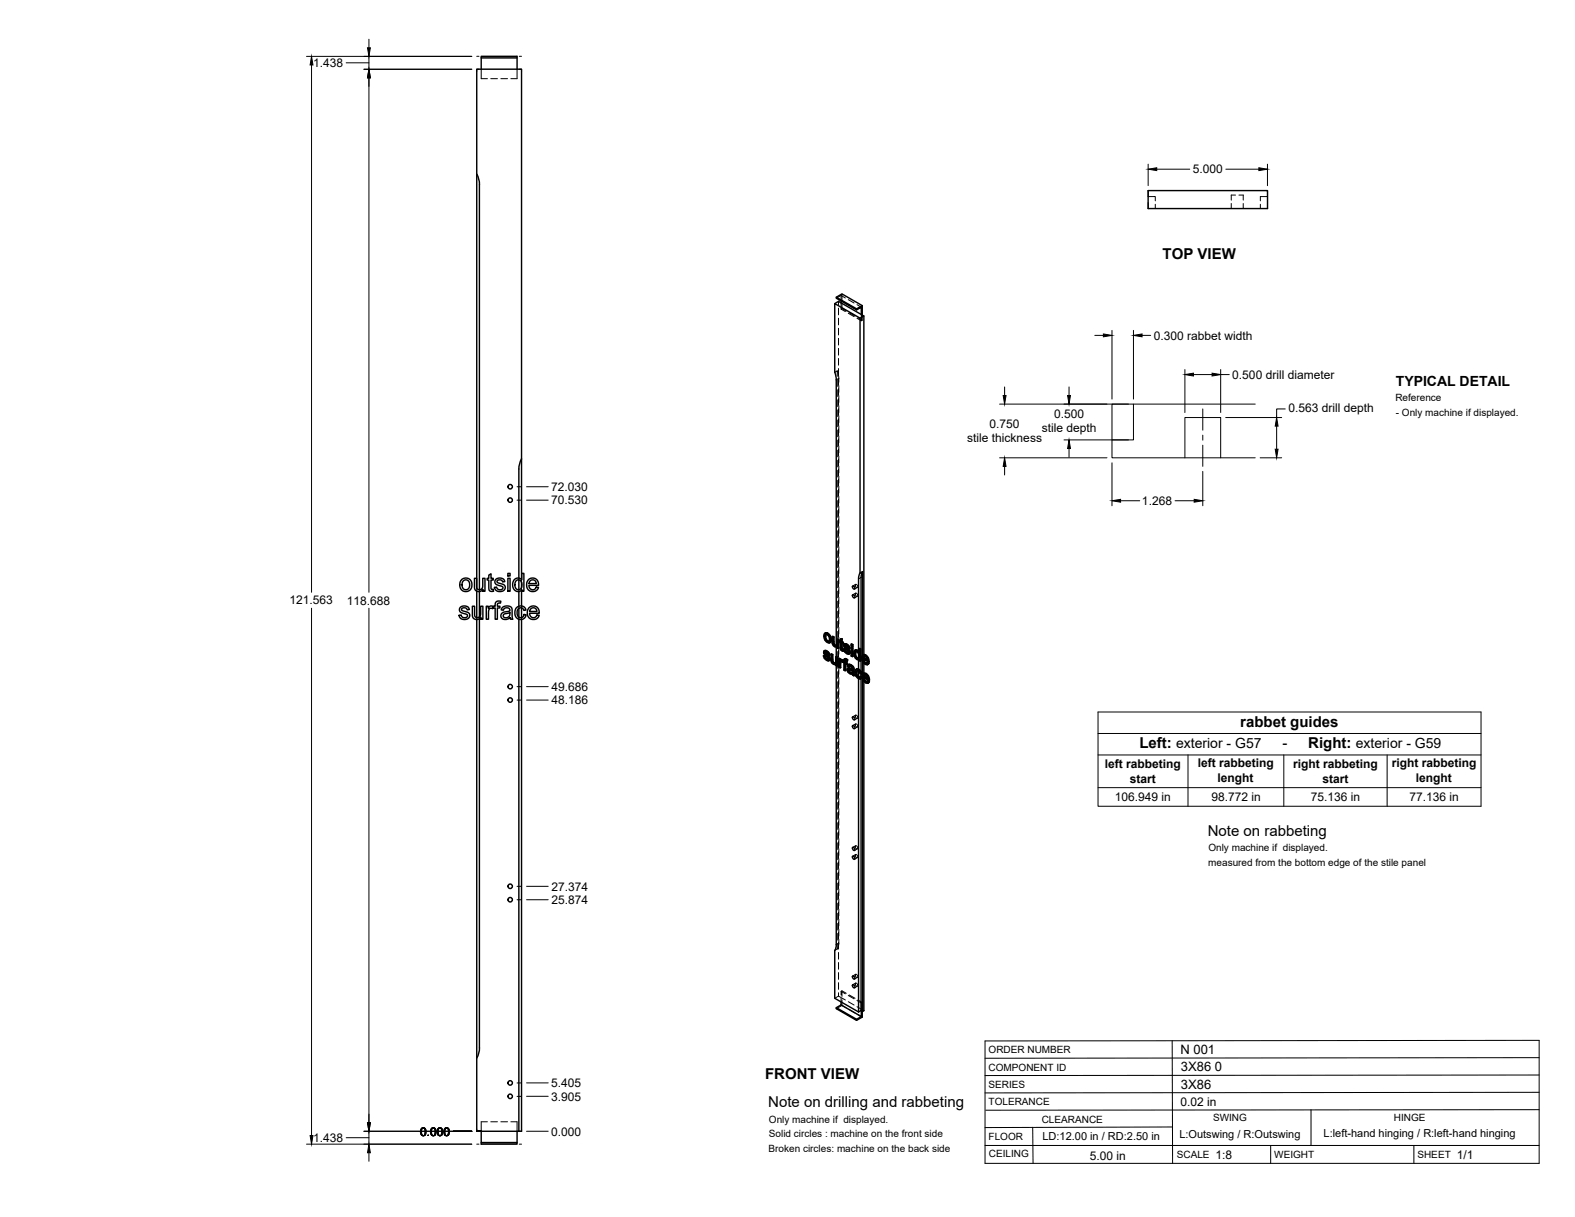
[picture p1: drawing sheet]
<svg xmlns="http://www.w3.org/2000/svg" width="559mm" height="432mm" viewBox="0 0 559 432" stroke-linecap="round" stroke-linejoin="round" font-family="sans-serif">
<!-- layer: Visible -->
<g fill="none" stroke="#000" stroke-width=".51">
<path d="M170.7 20.6v4M183.5 20.6h-12.8v-.6h12.8v4.6M169.1 61.8v-37.2h15.9v138.2M169.1 61.8v146.7M169.2 61.8l.7 1.7 .2 1.9v143.8M407.4 67.6h42.3v6.4h-42.3zM296.2 107.7l1.3-.8 9 5.2-1.4 .8M296.7 105.5l2-1.2 7.2 4.1M298.4 106.8v.7M303.9 109.6l-7.2-4.1v.3l7.2 4.2M305.9 108.4l-2 1.2v.4l1.7-1v2.6M305.9 108.4v3.4"/>
<path d="M306.5 112.1v120.1M185 162.8v42.9M185 162.8l-.7 1.8-.2 1.8v38.7M163.3 215.5l1.4-.5a1.58 1.58 0 0 1 1.8 1.3l-.8 .1a1.02 1.02 0 0 0-.9-.8 1.02 1.02 0 0 0-1 .8l2.1 .9a1.39 1.39 0 0 1 .6 1.7 1.39 1.39 0 0 1-1.7 .8l-.9-.1-.7-.6-.3-.8 .7-.1a1.09 1.09 0 0 0 1.1 1 1.09 1.09 0 0 0 1.1-1l-1.8-.7a1.19 1.19 0 0 1-.7-2zM163.8 205.6l1-.5a2.33 2.33 0 0 1 2.6 3 2.33 2.33 0 0 1-3.8 1.1l-.4-1.1a2.74 2.74 0 0 1 .6-2.5zM164.3 206.2l1.3-.4 .9 .7 .1 1.7-.8 .9h-1.1l-.6-.6-.2-1.4zM167.6 215.1h.8v2.6a1.14 1.14 0 0 0 1.1 1.4 1.14 1.14 0 0 0 1-1.5v-2.5h.8v4.6h-.7v-.7a1.63 1.63 0 0 1-1.9 .8 1.63 1.63 0 0 1-1.1-1.8zM168.3 205.2h.8v2.6a1.14 1.14 0 0 0 1.2 1.4 1.14 1.14 0 0 0 1-1.5v-2.5h.8v4.6h-.7v-.7a1.63 1.63 0 0 1-2 .8 1.63 1.63 0 0 1-1.1-1.9zM169.1 219.8v181.6h15M169.1 209.7v9.4M170.1 219.5v152.3l-.2 1.9-.7 1.7M170.1 209.9v9"/>
<path d="M172.5 215.1h.7v.7a1.12 1.12 0 0 1 1.8-.6l.7-.1v-.5a1.33 1.33 0 0 1 .6-1.3 1.33 1.33 0 0 1 1.4 0l-.1 .7a.71 .71 0 0 0-.8 0 .71 .71 0 0 0-.3 .7v.4h.9v.6h-.9v4h-.8v-4h-.7v-.4l-.2 .7a1.02 1.02 0 0 0-1.2 .1 1.02 1.02 0 0 0-.3 1.2v2.4h-.8zM173.4 204l.8-.4v1.6h.8v.6h-.8v3.1l.8 .2 .1 .7h-.6a1.02 1.02 0 0 1-1.1-1.4v-2.6h-.6v-.6h.6zM175.8 205.7l1.5-.6a1.58 1.58 0 0 1 1.8 1.3l-.8 .1a.99 .99 0 0 0-1-.8 .99 .99 0 0 0-.9 .8l2.6 1.1a1.59 1.59 0 0 1-.2 2 1.59 1.59 0 0 1-1.9 .3l-.9-.4-.4-.5-.2-.6 .8-.1a1.08 1.08 0 0 0 1.1 1 1.08 1.08 0 0 0 1.1-1.1l-2-.7a1.16 1.16 0 0 1-.6-1.8zM178.2 215.6l.7-.4 1-.2 1 .1 .6 .4 .4 4.2h-.8l-.1-.6a1.77 1.77 0 0 1-2 .8 1.77 1.77 0 0 1-1.3-1.7l.7-.9 1.6-.3a.68 .68 0 0 0 .9-.7 .68 .68 0 0 0-.9-.6 1.12 1.12 0 0 0-1.4 .8l-.8-.1zM178.7 218l1.4-.4a.42 .42 0 0 1 .6-.2 .42 .42 0 0 1 .2 .6v.1a1.2 1.2 0 0 1-1.1 1.1 1.2 1.2 0 0 1-1.3-.9zM180.2 205.2h.8v4.6h-.8zM180.2 203.4h.8v.9h-.8zM182.5 205.7a1.73 1.73 0 0 1 2.6 0v-2.3h.8v6.4h-.8v-.6a1.89 1.89 0 0 1-2.3 .4 1.89 1.89 0 0 1-.9-2.1zM183.1 206.1l.8-.4 .9 .5 .4 1.2-.2 1.1a1.26 1.26 0 0 1-1.7 .6 1.26 1.26 0 0 1-.6-1.6zM183.3 215.6v-.1a1.93 1.93 0 0 1 3.3 1l-.8 .1a1.29 1.29 0 0 0-1.7-.8 1.29 1.29 0 0 0-.6 1.8l.1 .8 .7 .7a1.18 1.18 0 0 0 1.6-1.1l.8 .1-.4 .9a2.06 2.06 0 0 1-2.4 .6 2.06 2.06 0 0 1-1.2-2.2l.1-1zM184.1 205.8v3.4M184.1 209.9v5.2"/>
<path d="M184.1 215.9v3.1M184.1 219.7v181.7M185 219.8v181.6h-.9M185 206.6v1.8M185 209.4v5.6M185 215.7v3.4M187.4 205.7a2.14 2.14 0 0 1 2.6-.4 2.14 2.14 0 0 1 1.1 2.4h-3.5l.2 .7a1.29 1.29 0 0 0 1.3 .9 1.29 1.29 0 0 0 1.1-1l.9 .1-.5 .9a2.33 2.33 0 0 1-3.2 0 2.33 2.33 0 0 1-.2-3.2zM187.7 215.6a2.15 2.15 0 0 1 2.5-.3 2.15 2.15 0 0 1 1.1 2.3h-3.4l.2 .8a1.29 1.29 0 0 0 1.2 .8 1.29 1.29 0 0 0 1.2-1l.8 .1-.5 .9a2.34 2.34 0 0 1-3.2-.1 2.34 2.34 0 0 1-.1-3.2zM188.1 206.1l1.2-.3a1.27 1.27 0 0 1 1 1.3h-2.6zM188.3 216l.8-.4 .7 .2 .7 1.2h-2.6zM302.5 211.1l.6 .1 .2 .9-.6-.2zM302.5 208l.6 .1 .2 .9-.6-.2z"/>
<path d="M305.1 203.3v-90.4l-8.9-5.2v24.4l.5 2.7v94.2M305.1 203.3l.9-.5v29.7M305.2 203.3l-.6 2.1v25.6M305.5 204.9v33.3M306.1 202.8l-.6 2M292.1 232.7l.5 .2M292.5 230.9l.9 .1M292.6 232.9l.2-.2 .2 .6-.2 .1zM292.7 231.6l.4 .3M292.7 231.8l1.4 1.1M292.7 224.7l.6-.2 .5 .2zM292.7 224.7l-.4 .5v1l.9 1.5a.93 .93 0 0 0 1.4 .2"/>
<path d="M292.7 230.8l-.3 .2M292.8 225.9l.2 1M292.8 233.4l.5 .5 .5-.1M292.8 230.9l.6 .1 .5 .4M292.8 232.7l-.4-.2a1.18 1.18 0 0 0 .4 1.5l.8 .4 .6-.1M292.9 232l1.5 1.3M292.9 231.4v.1M292.9 231.7l-.2-.3 .7 .2 .4 .7 .4 .2M293 226.9l.2-.1 .6 .6-.4 .1zM293 233.3l.5 .4M293 230.8l-.7 .3-.1 .6 1.5 1.7v.6M293.1 225.1l-.1 .7"/>
<path d="M293.2 231.1l.5 .4 .2-.1 .4 .4M293.2 226.8l-.2-.9a.5 .5 0 0 1 .1-.8 .5 .5 0 0 1 .7 .4l.4 .7 .1 1-.2 .4-.6-.1M293.3 233.9l.4 .1M293.5 224.8l.9 .9 .2-.1 .4 1.3M293.7 231.5l.4 .5 .2-.1 .1 .5-.2 .1-.1-.5M293.8 227.4l.3 .1M293.8 224.7l.8 .9M293.8 234h-.1M293.9 233l.3 .4 .2-.1 .1 .5M294.2 233.4l.1 .5 .2-.1-.1 .4M294.3 233.9l-.1 .4 .2-.1-.3 .2M294.4 225.7l.3 1.3 .3-.1-.2 .8"/>
<path d="M294.7 227l-.1 .9 .2-.2-.4 .3M294.8 232.1l.7 .1v2.3M295.3 225.9l.6 .1v2.2M295.3 232.4v2.1h.2l.2 .4M295.3 234.6l.2 .4 .2-.1 .3 .3M295.5 235l.3 .3h.6M295.5 232.2l-.7-.1 .1 2.6 .8 1h.8M295.7 226.1v2.2l.2-.1 .2 .4M295.7 228.3l.2 .5 .2-.2 .3 .3M295.8 235.3l.4 .1M295.9 228.8l.3 .3 .6-.1-.2 .2M295.9 226l-.6-.1v2.5l.7 1 .5 .2 .5-.2"/>
<path d="M296.2 229.1l.4 .1M296.4 235.3l-.2 .1M296.4 235.2l-.2 .2M296.5 233.1l.7 .1v3l-.3 .1v-3M296.5 235.7v.4l.4 .2M296.5 235.7l-.1 .1M296.7 236.2v99l-.5 2v17l8.4 4.9M296.7 229.6v3.4M296.9 226.8l.7 .1v3.1l-.3 .1v-3M297 229.4v.5l.3 .2M297 229.4l-.2 .1M297.2 233.2l-.7-.1-.1 2.1"/>
<path d="M297.6 226.9l-.7-.1v1.9l-.3 .5M297.6 233.7l.6 .1v.4l.3-.2M298 233.9v.5l.8-.3M298.1 234.8l.2 2.1-.2 .1v-1.6M298.1 227.3h-.3v.4l.3 .2 .1 2.4 .5 .6h.6l-.1-.4h-.4M298.1 226.8l.7-.2v1M298.2 233.8l-.6-.1v3l.5 .3M298.3 234.1h.5l.4 .3M298.4 234.7h.1M298.6 234.2l.4 .4M298.6 226.7v1.1l.6 .1M298.6 227.8l.6 .1-.2 .5v-.4"/>
<path d="M298.6 230.2l.4 .2M298.7 230.4l.5 .1M298.8 226.6l-.7 .2v.7l-.3-.2M298.8 228.3v1.8M298.9 235l-.7-.3 .1 .6M299 228.4l-.4-.2v2h.3M299 230.6l.1 .5M299 234.5v.4l.4 .2v2.6l.4 .3M299 234.7l-.1 .3M299 234.9l-.1 .1M299.3 230.3l.4 .2M299.6 228.5l.9 .1"/>
<path d="M299.7 233.8h.7l.4 .3M299.7 230.5l.2-.2 .2 .6-.2 .1zM299.8 229.2l.4 .3M299.8 229.4l1.5 1.1M299.8 235l.8 .2-.2 .5v-.4M299.9 228.4l-.4 .2M299.9 233.7l-.3 .1M299.9 231l.5 .5h.5M299.9 228.5l.6 .1 .6 .4M299.9 230.3l-.4-.1a1.37 1.37 0 0 0 .8 1.6l.6 .3 .4-.2M300 229.7l1.5 1.2M300 229v.1"/>
<path d="M300 229.3l-.2-.2 .6 .1 .9 .9M300.1 234.4v.5M300.1 235.5v2.4l-.3 .1v-2.6l.6 .3M300.1 233.9l.7 .2-.3 .5v-.4M300.1 230.9l.5 .5M300.1 228.4l-.7 .3v.5l1.5 1.9-.1 .5M300.3 228.7l.5 .4 .3-.1 .3 .5M300.4 233.8l-.9 .1-.1 .8-.4-.2h.4M300.4 231.5l.4 .1M300.5 234.6l-.5-.2-.2 .6 .8 .2M300.8 229.1l.4 .5 .2-.1 .2 .5-.3 .1-.1-.5M300.9 237.1l.5-.1 1 .3"/>
<path d="M300.9 231.6h-.1M301 237.9l.2 .4 .2-.1 .4 .3M301 230.6l.3 .5 .2-.2 .1 .5M301.1 237.7l.3 .5M301.1 237l-.3 .2M301.2 238.3l.3 .4h.7M301.2 236.4l.1-.1-.2 .3zM301.2 237.6l-.1 .1M301.2 235.8l.8 .1 .6 .4M301.2 237.6h.2a.74 .74 0 0 1 .9 .9l-.3 .3M301.3 237.6l-.1 .1M301.3 236.3l.9 .5a.36 .36 0 0 1 .2 .6 .36 .36 0 0 1-.6-.1l-.6-.2"/>
<path d="M301.3 231.1l.1 .4 .2-.1-.1 .4M301.4 237l-.8 .3 .1 1 .9 .8h.8l.1 .4 .4 .3M301.4 231.5l-.1 .4 .2-.1-.3 .3M301.4 235.7l-.5 .2M301.5 238.7h.8M301.8 236.1l1.1 .6M302 229.7l.6 .1zM302 228.6l.6 .1zM302 229.7v3l.4 .3M302 228.6v.6l.4 .2M302 235.9l-.6-.2-.5 .2-.3 .4 .5 .3M302.3 236.5l.3 .4 .3-.2 .1 .5"/>
<path d="M302.6 229.8v3.1l-.2 .1v-3M302.6 228.7l-.2 .7v-.6M302.6 236.9l.2 .4 .2-.1 .1 2M302.8 237.3v2.1l.3-.2 .1 .4-.3 .2-.1-.4M303.4 232.1l.2 .9M303.4 230.7h.8l.5 .4M303.6 231.3l.6 .1 .5 1v1l-.6 .2M303.6 231.3l-.2 .8 .2-.2 .2 1M303.6 233l.2-.1 .5 .6-.3 .1zM303.6 231.2v.1M303.7 230.6l-.4 .2M303.8 231.2l-.2 .7"/>
<path d="M303.8 238.8l.2 .9 .2-.1 .6 .6M303.9 237.4l.9 .1 .7 .6M304 239.8l.5 .5h.6M304 230.8l.7 .4M304.1 237.3l-.4 .2M304.2 238l-.2 .7M304.2 230.7l-.5-.1a1.97 1.97 0 0 0 0 3.1l.7 .4 .4-.1M304.5 237.6l.7 .7 .3-.2 .3 1-.2 .1-.4-.9M304.6 238.1l.6 .9 .4 .2M304.6 238.1l-.6-.1-.2 .4 .4 1.2M304.6 232v1.6l-.3-.1M304.6 238.1v2"/>
<path d="M304.7 230.2l.5 .2 .2-.1v4.2l-.2 .1v-4.2M304.8 237.5l-.9-.1a2.17 2.17 0 0 0 .8 3.5h.6M304.8 234v.4l.4 .2M304.8 234l-.2 3.4M305.2 240l.4 .3M305.4 230.3l-.5-.3-.2 .2v1.5l-.3-.5M305.5 239.1v.8M306 232.4h1.1l.9 .9M306 234.7v4.5M306.2 233.4l1.5 .8-.5-1.1a.51 .51 0 0 0-.6-.3 .51 .51 0 0 0-.4 .6l.2-.1 1.2 .6M306.2 239h1.1l.8 .9M306.3 239.9l1.5 .9-.5-1.1a.51 .51 0 0 0-.6-.3 .51 .51 0 0 0-.4 .5l.3-.1 1.1 .7"/>
<path d="M306.4 234.7l.6 .6 .6-.1M306.4 233.9l.2 .6M306.5 234v.2M306.5 235.3v3.5M306.6 232.9l-.2 .4 .1-.4M306.7 239.4l-.1 .4M306.9 232.5l.9 .9 .2-.1 .3 1.3M307 235.3l.4 .1M307.1 239.1l.8 .9 .2-.1 .4 1.3M307.1 232.4l-.6-.2-.6 .5v1.8l.7 .9 .7 .5 .5-.1 .5-.6M307.3 239l-.6-.2-.7 .5v1.7l.6 .9 .9 .5h.3l.7-.6M307.5 235.3l-.1 .1"/>
<path d="M307.6 235l.5 .4M307.8 233.4l.3 1.4 .2-.2-.2 .2M307.9 240l.4 1.3 .2-.1-.2 .1M308.1 234.9l-1.9-1.1 .2 .9 .2-.2 .6 .6M308.3 235.2l-.5 .6M308.3 235.2l-.4-.3-.5 .5M302.5 257.5l.6 .1 .2 .9-.6-.2zM302.5 254.4l.6 .1 .2 .9-.6-.2zM304.6 240.8v118.3M305.5 240.7v117.8l-.9 .6M305.6 240.3l.2-.1-.5 .7zM305.8 240.2l-.4-.4-.4 .6-.5-.1"/>
<path d="M306 241v117.9M306.5 241.7v116.9l-.5 .3M306.6 240.5l.2 .6M306.6 241.3l.5 .5h.6M307.1 241.8l.4 .1M307.6 241.9h-.1M307.8 241.6l.5 .3M308.3 241.5l-2-1.2 .3 1 .2-.2 .5 .6M308.5 241.8l-.5 .6M308.5 241.8l-.5-.3-.5 .4M302.5 303.8l.6 .2 .2 .8-.6-.2zM302.5 300.7l.6 .2 .2 .8-.6-.2z"/>
<path d="M298.4 355.5v1.1l-1.7 .9v.4l7.2 4.1v-.3l-7.2-4.2M298.4 356.6l7.2 4.1-1.7 1M302.5 349.4l.6 .2 .2 .8-.6-.1zM302.5 346.3l.6 .2 .2 .8-.6-.2zM305.5 358.5l.5 .4M305.6 358.6v2.1M305.9 358.8v2.1l-2 1.1M170.7 401.4v4.6h12.8v-.6h-12.8M183.5 401.4v4"/>
<circle cx="181" cy="172.7" r=".79"/>
<circle cx="181" cy="177.5" r=".79"/>
<circle cx="181" cy="243.6" r=".79"/>
<circle cx="181" cy="248.4" r=".79"/>
<circle cx="181" cy="319.2" r=".79"/>
<circle cx="181" cy="314.5" r=".79"/>
<circle cx="181" cy="384.2" r=".79"/>
<circle cx="181" cy="389" r=".79"/>
</g>
<!-- layer: Hidden -->
<g fill="none" stroke="#000" stroke-width=".35">
<path d="M170.7 24.6v3.3h2.2M174.1 27.9h2.4M177.7 27.9h2.4M183.5 24.6v3.3h-2.2M407.4 69.7h2.5v1.6M409.9 72.5v1.5M436.8 72.2v1.8M438.4 69.2h-1.6v1.8M439.6 69.2h1.5v1.8M441.1 72.2v1.8M447.2 72.5v1.5M449.7 69.7h-2.5v1.6"/>
<path d="M297.5 106.9v1.2M297.5 109.3v2.4M297.5 112.9v2.4M297.5 116.5v2.4M298.4 104.8v2M298.4 107.5v2.2M298.4 104.8l-1.7 1M298.4 104.8l1.5 .9M298.7 109.5l-.3 .2 1.5 .9M298.7 104.3v2M298.7 107.5v2M298.7 109.5l1.5 .9"/>
<path d="M301 106.3l2 1.2M301 111.1l2 1.2M301.3 111l2.1 1.1M304.1 108.1l1.5 .9M304.1 112.9l1.5 .9M304.4 112.7l1.5 .9M305.6 111.6v2.2l.3-.2v-1.8M296.2 132.1l.9-.5 .5 2.2v1.8M297.1 131.6v1.9M297.1 134.7v2.4M297.1 138.3v2.4M297.5 120v2.4"/>
<path d="M297.5 123.6v2.4M297.5 127.2v2.4M297.5 130.8v2.3M297.5 134.3v2.4M297.5 137.9v2.4M297.6 136.8v2.4M297.1 141.9v2.4M297.1 145.4v2.4M297.1 149v2.4M297.1 152.6v2.4M297.1 156.1v2.4M297.1 159.7v2.4"/>
<path d="M297.5 141.5v2.3M297.5 145.1v2.3M297.5 148.6v2.4M297.5 152.2v2.4M297.5 155.8v2.3M297.5 159.3v2.4M297.6 140.4v2.4M297.6 144v2.3M297.6 147.5v2.4M297.6 151.1v2.4M297.6 154.7v2.4M297.6 158.2v2.4"/>
<path d="M297.1 163.3v2.4M297.1 166.9v2.3M297.1 170.4v2.4M297.1 174v2.4M297.1 177.6v2.4M297.5 162.9v2.4M297.5 166.5v2.4M297.5 170.1v2.3M297.5 173.6v2.4M297.5 177.2v2.4M297.6 161.8v2.4M297.6 165.4v2.4"/>
<path d="M297.6 169v2.3M297.6 172.5v2.4M297.6 176.1v2.4M297.6 179.7v2.4M297.1 181.1v2.4M297.1 184.7v2.4M297.1 188.3v2.4M297.1 191.9v2.3M297.1 195.4v2.4M297.1 199v2.4M297.5 180.8v2.4M297.5 184.3v2.4"/>
<path d="M297.5 187.9v2.4M297.5 191.5v2.4M297.5 195.1v2.3M297.5 198.6v2.4M297.6 183.2v2.4M297.6 186.8v2.4M297.6 190.4v2.4M297.6 194v2.3M297.6 197.5v2.4M169.1 208.5v1.2M169.1 219.1v.7M170.1 209.2v.7"/>
<path d="M170.1 218.9v.6M184.1 205.1v.7M184.1 209.2v.7M184.1 215.1v.8M184.1 219v.7M185 205.7v.9M185 208.4v1M185 215v.7M185 219.1v.7M297.1 202.6v2.4M297.1 206.2v2.3M297.1 209.7v2.4"/>
<path d="M297.1 213.3v2.4M297.1 216.9v2.4M297.5 202.2v2.4M297.5 205.8v2.4M297.5 209.3v2.4M297.5 212.9v2.4M297.5 216.5v2.4M297.6 201.1v2.4M297.6 204.7v2.4M297.6 208.3v2.3M297.6 211.8v2.4M297.6 215.4v2.4"/>
<path d="M297.6 219v2.4M303.5 210.5a.58 .58 0 0 1 .7 .3 .58 .58 0 0 1-.3 .8l-.4-.5zM303.5 207.4a.58 .58 0 0 1 .7 .3 .58 .58 0 0 1-.3 .7l-.4-.4zM303.6 210.5l-1 .5M303.6 207.3l-1 .6M304.2 211.6l-1 .5M304.2 208.4l-1 .6M292.4 232.5l.3 1-.2 .1M292.4 231.3l.1 .4-.2 .2M292.5 230.9l-.3 .5M292.5 225.6l.4 1.3-.3 .1M292.5 231.7l.3 .5-.2 .1"/>
<path d="M292.7 230.8l-.4 .3M292.7 233.5l.8 .6-.2 .2M292.8 231.4l.2-.1-.1 .1M292.8 232.2l1.1 1-.2 .2M292.9 226.9l.9 .9-.3 .1M292.9 224.5l-.6 1.2M292.9 231.3l-.2 .1M293 231.3l.4 .1-.2 .1M293.1 225.1l-.1 .1M293.2 225.1h.6l-.3 .1M293.4 231.4l.4 .4-.2 .1M293.5 234.1l.5 .2-.2 .2"/>
<path d="M293.8 225.1l.4 .5-.1 .2M293.8 227.8l.6 .2-.2 .1M293.8 233.8h.1M293.8 231.8l.2 .4-.2 .1M293.9 233.3l.2 .3-.2 .1M293.9 233.8l-.1 .2M294 232.2l.4 .2M294.1 233.6l-.2 .2M294.3 234.3h-.3M294.3 227.4l-.2 .1M294.3 225.7l.2 .8-.2 .3M294.5 226.7l-.4 .9"/>
<path d="M294.6 227.9l-.2 .1M295 232l.1 2.3-.2 .2M295.1 234.3l.1 .5-.2 .1M295.2 234.8l.3 .4-.2 .2M295.5 225.7v2.4l-.2 .1M295.5 228.1l.1 .5-.2 .1M295.5 235.2l.4 .4-.2 .1M295.6 228.6l.3 .4-.2 .1M295.9 229l.5 .3-.3 .1M295.9 235.6l.9-.1-.2 .1M296.4 229.3h.8l-.2 .1M296.4 235.3h.1"/>
<path d="M296.5 235.2l-.1 .1M296.7 235.1l-.3 .2M296.7 229v.6M296.7 234.5l-.3 .7M296.7 232.9v3.3M296.8 235.5l-.3 .6M296.8 236l.4 .2M296.8 229h.1M296.9 229l-.2 .1M297.1 220.5v2.3M297.1 224v2.4M297.1 227.6v2.4"/>
<path d="M297.1 231.2v2.4M297.1 234.7v2.4M297.1 238.3v2.4M297.1 228.9l-.3 .1M297.1 226.7v1.8l-.3 .5M297.2 229.3l-.2 .6M297.2 229.7l.4 .3M297.5 220.1v2.3M297.5 223.6v2.4M297.5 227.2v2.4M297.5 230.8v2.4M297.5 234.4v2.3"/>
<path d="M297.5 237.9v2.4M297.6 222.5v2.4M297.6 226.1v2.4M297.6 229.7v2.4M297.6 233.3v2.3M297.6 236.8v2.4M297.9 233.6v3l-.3 .1M297.9 236.6l.4 .3M298 227.6l.3 .2-.2 .1M298 227.2l-.2 .5M298.1 227.3l.2 .1M298.2 234.2v.1"/>
<path d="M298.3 227.8l.1 2.4-.2 .1M298.3 226.7l-.2 .8M298.4 230.2l.2 .3-.2 .1M298.4 234l-.4 .4M298.5 234.6l-.1 .1M298.5 234.5l.3 .1-.2 .1M298.6 228.2l.2-.2v.3M298.6 230.5l.4 .3-.3 .1M298.8 234.6l.3 .3M298.8 228l.4 .3M299 230.8l.3 .1M299 234.7l.2-.2-.1 .4"/>
<path d="M299.1 234.9h-.1M299.2 234.4v.1M299.2 234.8l.4 .2-.2 .1M299.2 234.5l-.2 .4M299.2 234.4l-.2 .2M299.4 234.5l.2 .1M299.5 230.2l.3 .9-.2 .1M299.6 228.9l-.2 .6M299.6 235v2.6l-.2 .1M299.6 228.6l-.3 .4M299.6 237.6l.5 .3M299.7 229.3l.3 .5-.3 .1"/>
<path d="M299.7 233.9l-.1 .7-.2 .1M299.8 228.5l-.4 .2M299.8 233.7l-.4 .3M299.8 231.1l.8 .7-.2 .1M299.8 235.4l.3-.1v.2M299.9 234.4h.2M300 229.8l1.1 1.1-.3 .1M300.1 228.9l-.1 .1M300.1 235.3l.5 .3M300.1 228.9l.4 .1-.2 .2M300.1 234.3h.3l-.2 .2M300.4 234.3l.3 .2"/>
<path d="M300.5 229l.4 .4-.2 .1M300.6 231.8l.6 .2-.3 .1M300.8 237.5l.2 .7-.2 .2M300.8 236.2l.5 .3M300.9 237.1l-.4 .5M300.9 229.4l.2 .4-.2 .2M301 237l-.4 .3M301 238.2l.7 .7-.3 .1M301 235.8l-.4 .5M301.1 231.5h-.2M301.1 231.5l-.2 .1M301.1 230.9l.1 .3-.2 .2"/>
<path d="M301.1 235.7l-.3 .2M301.1 229.8l.5 .2M301.2 231.2l-.1 .3M301.3 237.5h.2zM301.3 237.5v.1M301.3 237.5l-.2 .1M301.4 231.9l-.2 .1M301.3 236.3h.1M301.5 237.5l1.1 .3-.2 .1M301.5 236.2l.5 .1-.3 .1M301.7 238.9l.5 .1-.3 .2M302 236.3l.5 .5-.3 .1"/>
<path d="M302.2 239h.4l-.2 .1M302.2 229.6v3l-.2 .1M302.2 228.5l-.2 .7M302.2 232.6l.4 .3M302.2 229l.4 .3M302.4 237.3l.2 .1M302.4 238.6l-.2 .1M302.5 236.8l.1 .5-.2 .1M302.5 238.5l-.2 .2M302.6 237.8l-.1 .6-.2 .2M302.6 237.3l-.2 .2M302.6 239l.1 .4-.2 .1"/>
<path d="M302.7 239.4l.5 .2M303.1 231.6l.2 1-.2 .1M303.3 230.9l-.4 .9M303.3 232.6l.4 .7-.2 .2M303.5 230.7l-.5 .3M303.6 238.4l.3 1.4-.2 .1M303.7 233.3l.5 .6-.2 .1M303.7 237.6l-.3 .9M303.8 231.2h.5l-.2 .1M303.8 231.2h-.2M303.8 231.2h.1M303.9 239.8l.9 .8-.3 .2"/>
<path d="M303.9 237.4l-.4 .4M304.2 238h-.2M304.2 233.9l.8-.1-.2 .2M304.3 231.2l.5 .5-.2 .2M304.6 237.4v.7l.2-.2h-.6M304.6 231v1M304.7 231.2l.2 .3M304.8 237.9l.4 .4-.3 .1M304.8 233.5l-.2 .6M304.8 231.7l.2 1.1-.2 .1M304.9 230v1.5l-.2 .2M305 232.8l-.4 .8"/>
<path d="M305 233.8l-.2 .6M305 234.2l.4 .3M305.2 238.3l.2 .6-.2 .1M305.4 238.9l.4 .2M305.4 239.8l-.4 .6M305.5 239.9v.9l-.7-.2M305.5 238.2v.9M305.9 233.3l.4 1.3-.3 .2M306 232.5v2.2M306 239.2v1.8M306.1 239.9l.3 1.3-.2 .1M306.2 233.8l.2-.1v.2"/>
<path d="M306.3 234.6l.9 .9-.2 .2M306.3 232.3l-.6 1.1M306.4 233.7l1.9 1.1M306.4 238.9l-.5 1.1M306.5 232.2v.7M306.5 233.3v.7M306.5 234.2v1.1M306.5 238.8v2.9M306.6 232.9h-.2M306.6 232.7l.6 .1-.3 .1M306.7 239.4h-.1M306.8 239.3l.5 .1-.2 .1"/>
<path d="M307.2 232.8l.5 .5-.2 .3M307.2 235.5l.7 .2-.2 .2M307.3 239.4l.5 .6-.2 .1M307.6 235.2h.1M307.6 235.2l-.1 .1M307.6 233.9l.3 .2M307.7 235.2l-.3 .1M307.7 233.4l.2 .7-.2 .1M307.8 240l.2 .6-.2 .2M307.9 234.9l-.3 .3M308 235.7h-.1M297.1 241.9v2.4"/>
<path d="M297.1 245.4v2.4M297.1 249v2.4M297.1 252.6v2.4M297.1 256.2v2.4M297.1 259.7v2.4M297.5 241.5v2.4M297.5 245.1v2.3M297.5 248.6v2.4M297.5 252.2v2.4M297.5 255.8v2.4M297.5 259.4v2.3M297.6 240.4v2.4"/>
<path d="M297.6 244v2.4M297.6 247.5v2.4M297.6 251.1v2.4M297.6 254.7v2.4M297.6 258.3v2.3M303.5 256.9a.58 .58 0 0 1 .7 .3 .58 .58 0 0 1-.3 .8l-.4-.5zM303.5 253.8a.58 .58 0 0 1 .7 .3 .58 .58 0 0 1-.3 .7l-.4-.4zM303.6 256.9l-1 .5M303.6 253.7l-1 .6M304.2 258l-1 .5M304.2 254.8l-1 .6M304.6 240.1v.7"/>
<path d="M305.2 240.3h-.1M306.3 240.3l.2-.1 .1 .3M306.4 241.2l.9 .9-.2 .2M306.5 240.2l2 1.1M307.3 242.1l.8 .2-.3 .1M307.7 241.8h.1M307.7 240.5l.3 .1M307.8 241.7l-.1 .1M308 241.5l-.3 .3M308.2 242.2l-.1 .1M297.1 263.3v2.4M297.1 266.9v2.4"/>
<path d="M297.1 270.4v2.4M297.1 274v2.4M297.1 277.6v2.4M297.5 262.9v2.4M297.5 266.5v2.4M297.5 270.1v2.4M297.5 273.6v2.4M297.5 277.2v2.4M297.6 261.8v2.4M297.6 265.4v2.4M297.6 269v2.4M297.6 272.5v2.4"/>
<path d="M297.6 276.1v2.4M297.6 279.7v2.4M297.1 281.2v2.3M297.1 284.7v2.4M297.1 288.3v2.4M297.1 291.9v2.4M297.1 295.5v2.3M297.1 299v2.4M297.5 280.8v2.4M297.5 284.4v2.3M297.5 287.9v2.4M297.5 291.5v2.4"/>
<path d="M297.5 295.1v2.4M297.5 298.6v2.4M297.6 283.3v2.3M297.6 286.9v2.3M297.6 290.4v2.4M297.6 294v2.4M297.6 297.6v2.3M297.1 302.6v2.4M297.1 306.2v2.4M297.1 309.8v2.3M297.1 313.3v2.4M297.1 316.9v2.4"/>
<path d="M297.5 302.2v2.4M297.5 305.8v2.4M297.5 309.4v2.3M297.5 312.9v2.4M297.5 316.5v2.4M297.6 301.1v2.4M297.6 304.7v2.4M297.6 308.3v2.4M297.6 311.8v2.4M297.6 315.4v2.4M297.6 319v2.4M303.5 303.3a.56 .56 0 0 1 .7 .3 .56 .56 0 0 1-.3 .7l-.4-.5z"/>
<path d="M303.5 300.1a.58 .58 0 0 1 .7 .3 .58 .58 0 0 1-.3 .8l-.4-.5zM303.6 303.2l-1 .6M303.6 300.1l-1 .6M304.2 304.3l-1 .6M304.2 301.2l-1 .6M297.1 336.7l-.9 .5M297.1 320.5v2.4M297.1 324v2.4M297.1 327.6v2.4M297.1 331.2v2.4M297.1 334.8v1.9M297.5 320.1v2.4"/>
<path d="M297.5 323.7v2.3M297.5 327.2v2.4M297.5 330.8v2.4M297.5 334.4v2.3M297.5 337.9v2.4M297.6 333.3v1.8l-.5 1.6M297.6 322.6v2.4M297.6 326.1v2.4M297.6 329.7v2.4M297.5 341.5v2.4M297.5 345.1v2.4M297.5 348.7v2.3"/>
<path d="M297.5 352.2v1.2M297.5 353.4l-1.3 .8M297.5 353.4l2.4 1.4M298.4 353v-1.3l.3-.1v1.9M298.4 354.2v1.3M298.4 351.7l1.5 .9M298.7 356.7l-2 1.2M298.7 354.7v2M298.7 351.6l1.5 .8M298.7 356.7l1.5 .9M301 353.2l2 1.2M301 355.4l2 1.2"/>
<path d="M301.3 353l2.1 1.2M301.3 358.2l2.1 1.2M303.5 348.9a.56 .56 0 0 1 .7 .3 .56 .56 0 0 1-.3 .7l-.4-.5zM303.5 345.8a.56 .56 0 0 1 .7 .3 .56 .56 0 0 1-.3 .7l-.4-.5zM303.6 348.8l-1 .6M303.6 345.7l-1 .6M304.1 355l1.5 .9 .3-.2M304.1 357.2l2.4 1.4M304.2 349.9l-1 .6M304.2 346.8l-1 .6M304.4 354.8l1.5 .9M305.6 355.9v2.7"/>
<path d="M305.9 355.7v3.1M304.4 360l1.5 .9M172.9 398h-2.2v3.4M174.1 398h2.4M177.7 398h2.4M181.3 398h2.2v3.4"/>
</g>
<!-- layer: Reference -->
<g fill="none" stroke="#000" stroke-width=".35">
<path d="M169.1 20h.8M184.2 20h.8M169.9 24.6h-.8v.7M184.2 24.6h.8v.7M407.4 67.6v2.1M407.4 71.9v2.1M449.7 67.6v2.1M449.7 71.9v2.1M402.1 143.4v12.7h-7.6M445.3 143.4h-50.8v19h50.8M183.5 172.7h1.5M183.5 177.5h1.5"/>
<path d="M420.4 162.4v-14.3h12.7v14.3M183.5 243.6h1.5M183.5 248.4h1.5M183.5 314.5h1.5M183.5 319.2h1.5M183.5 384.2h1.5M183.5 389h1.5M169.1 400.6v.8h.8M169.1 401.4h1.6zM169.1 406h.8M184.2 406h.8M185 400.6v.8h-.8"/>
</g>
<!-- layer: Hidden Narrow -->
<path d="M297.6 134.2l-.9 .6M293.5 232.8l-.2 .1M295 233.8l-.2 .2M295.5 227.6l-.2 .1M296.7 234.5l-.2 .2M297.1 228.3l-.2 .1M298.3 229.5l-.2 .2M299.6 234.3l-.2 .1M300.6 230.4l-.2 .2M301.9 237.6l-.3 .1M302.6 238l-.2 .1M297.6 334.6l-.9 .6" fill="none" stroke="#000" stroke-width=".35"/>
<!-- layer: Visible Narrow -->
<path d="M305.5 204.9l-.9 .5M293.5 232.3l-.2 .1M295.5 233.9l-.2 .1M295.9 227.7l-.2 .1M298.8 229.8l-.2 .1M300.1 234.6l-.3 .1M300.6 229.9l-.2 .1M301.8 237.1l-.2 .2M303 237.6l-.2 .2M303 238.3l-.2 .1" fill="none" stroke="#000" stroke-width=".35"/>
<!-- layer: Titleblock -->
<path d="M349.5 369.3l196.6-.2v43.7h-196.6zM415.9 369.3l.1 43.5M546.1 375.3l-196.6 .2M416 399.9l-66.5 .2M465.1 393.7v12.7M546.1 393.7l-196.3 .2M546.1 387.6l-196.6 .2M546.1 381.4l-196.6 .2M349.5 406.4h196.6M366.4 400l.1 12.8M450.8 406.4v6.4M501.6 406.4v6.4" fill="none" stroke="#000" stroke-width=".36"/>
<!-- layer: Custom Tables -->
<path d="M389.6 252.6h135.9v33.5h-135.9zM389.6 260.2h135.9M389.6 267.9h135.9M389.6 279.5h135.9M421.5 267.9v18.2M455.5 267.9v18.2M492.1 267.9v18.2" fill="none" stroke="#000" stroke-width=".35"/>
<!-- layer: FD_Dimensions -->
<g fill="none" stroke="#000" stroke-width=".35">
<path d="M130.9 13.9v3.1M108.8 20h58.6M110.5 23.1v187M122.8 22.3h8.1M129.1 24.6h38.3M130.9 20v4.6M130.9 27.6v182.5M407.4 58.3v7.6M449.7 58.3v7.6M410.4 60h11.7M434.9 60h11.7M388.4 119h3.1"/>
<path d="M394.5 117.2v24.4M402.1 117.2v24.4M405.2 119h3M356.4 137.3v3M379.3 137.3v3M420.4 131.1v15.3M423.4 132.9h6.6M433.1 131.1v15.3M433.1 132.9h3M354.6 143.4h45.8M377.5 156.1h22.9M379.3 159.1v3.1"/>
<path d="M434.9 148.1h19.8M452.9 151.2v8.2M456 145.1h-3.1v3M186.8 172.7h7.7M186.8 177.5h7.7M354.6 162.4h38.1M356.4 165.5v3M394.5 164.2v15.3M397.6 177.7h6.8M416.9 177.7h6.8M426.7 167.3v12.2M447.1 162.4h7.6"/>
<path d="M110.5 215.8v187.1M130.9 215.8v182.5M186.8 243.6h7.7M186.8 248.4h7.7M186.8 314.5h7.7M186.8 319.2h7.7M186.8 384.2h7.7M186.8 389h7.7M108.8 406h58.6M122.8 403.7h8.1M129.1 401.4h38.3M130.9 401.4v4.6"/>
<path d="M130.9 409v3M186.8 401.4h7.7"/>
</g>
<g fill="#000" stroke="#000" stroke-width=".35">
<path d="M130.4 17h1l-.5 3zM110.5 20l.5 3.1h-1zM130.9 24.6l.5 3h-1zM407.4 60l3-.5v1zM446.6 59.5l3.1 .5-3.1 .5zM391.5 118.5l3 .5-3 .5zM402.1 119l3.1-.5v1zM420.4 132.9l3-.5v1zM430 132.4l3.1 .5-3.1 .5zM355.9 140.3h1l-.5 3.1zM379.3 156.1l.5 3h-1zM378.8 140.3h1l-.5 3.1z"/>
<path d="M452.4 159.4h1.1l-.6 3zM452.9 148.1l.6 3.1h-1.1zM356.4 162.4l.5 3.1h-1zM394.5 177.7l3.1-.5v1zM423.7 177.2l3 .5-3 .5zM130.4 398.3h1l-.5 3.1zM110 402.9h1l-.5 3.1zM130.9 406l.5 3h-1z"/>
</g>
<!-- layer: Smart Centers -->
<path d="M426.7 145.1v7.5M426.7 154.4v1.8M426.7 158v7.5" fill="none" stroke="#000" stroke-width=".35"/>
<g font-size="5.3">
<text x="412.5" y="92">TOP VIEW</text>
<text x="440" y="257.8">rabbet guides</text>
<text x="404.3" y="265.4">Left: exterior - G57</text>
<text x="455" y="265.4">-</text>
<text x="464.2" y="265.4">Right: exterior - G59</text>
<text x="428.5" y="296.6">Note on rabbeting</text>
<text x="271.4" y="382.7">FRONT VIEW</text>
<text x="272.6" y="392.9">Note on drilling and rabbeting</text>
</g>
<text font-size="5" x="495.2" y="136.9">TYPICAL DETAIL</text>
<g font-size="4.6">
<text x="418.8" y="373.8">N 001</text>
<text x="419" y="380.1">3X86 0</text>
<text x="419" y="386.2">3X86</text>
</g>
<g font-size="4.3">
<text x="111.1" y="23.8">1.438</text>
<text x="423.2" y="61.5">5.000</text>
<text x="409.3" y="120.5">0.300 rabbet width</text>
<text x="437.2" y="134.4">0.500 drill diameter</text>
<text x="374" y="148.3">0.500</text>
<text x="457.1" y="146.2">0.563 drill depth</text>
<text x="351.1" y="151.8">0.750</text>
<text x="369.7" y="153.4">stile depth</text>
<text x="343.2" y="157">stile thickness</text>
<text x="195.6" y="174.2">72.030</text>
<text x="195.6" y="179">70.530</text>
<text x="405.2" y="179.2">1.268</text>
<text x="102.7" y="214.5">121.563</text>
<text x="123.1" y="214.5">118.688</text>
<text x="195.7" y="245.1">49.686</text>
<text x="195.7" y="249.9">48.186</text>
<text x="392" y="272.6">left rabbeting</text>
<text x="425" y="272.2">left rabbeting</text>
<text x="458.8" y="272.6">right rabbeting</text>
<text x="493.8" y="272.2">right rabbeting</text>
<text x="400.9" y="277.7">start</text>
<text x="432" y="277.3">lenght</text>
<text x="469.2" y="277.7">start</text>
<text x="502.3" y="277.3">lenght</text>
<text x="395.5" y="284.3">106.949 in</text>
<text x="429.8" y="284.3">98.772 in</text>
<text x="465.1" y="284.3">75.136 in</text>
<text x="500.1" y="284.3">77.136 in</text>
<text x="195.6" y="316">27.374</text>
<text x="195.6" y="320.7">25.874</text>
<text x="195.6" y="385.7">5.405</text>
<text x="195.6" y="390.5">3.905</text>
<text x="418.8" y="392.4">0.02 in</text>
<text x="111.1" y="405.2">1.438</text>
<text x="149.1" y="402.9">0.000</text>
<text x="195.6" y="402.9">0.000</text>
<text x="386.7" y="411.6">5.00 in</text>
<text x="431.3" y="411.1">1:8</text>
<text x="516.9" y="411.1">1/1</text>
</g>
<g font-size="3.9">
<text x="369.9" y="404.5">LD:12.00 in / RD:2.50 in</text>
<text x="418.4" y="403.6">L:Outswing / R:Outswing</text>
<text x="469.6" y="403.6">L:left-hand hinging / R:left-hand hinging</text>
</g>
<g font-size="3.5">
<text x="495.1" y="142.4">Reference</text>
<text x="495.2" y="147.5">- Only machine if displayed.</text>
<text x="428.7" y="302.1">Only machine if displayed.</text>
<text x="428.7" y="307.2">measured from the bottom edge of the stile panel</text>
<text x="350.8" y="373.6">ORDER NUMBER</text>
<text x="350.8" y="379.9">COMPONENT ID</text>
<text x="350.8" y="386.1">SERIES</text>
<text x="350.8" y="392.2">TOLERANCE</text>
<text x="272.8" y="398.4">Only machine if displayed.</text>
<text x="369.6" y="398.4">CLEARANCE</text>
<text x="430.4" y="397.8">SWING</text>
<text x="494.5" y="397.6">HINGE</text>
<text x="272.8" y="403.5">Solid circles : machine on the front side</text>
<text x="350.8" y="404.5">FLOOR</text>
<text x="272.7" y="408.6">Broken circles: machine on the back side</text>
<text x="350.8" y="410.5">CEILING</text>
<text x="417.5" y="410.9">SCALE</text>
<text x="452.1" y="410.9">WEIGHT</text>
<text x="502.9" y="410.9">SHEET</text>
</g>
</svg>
